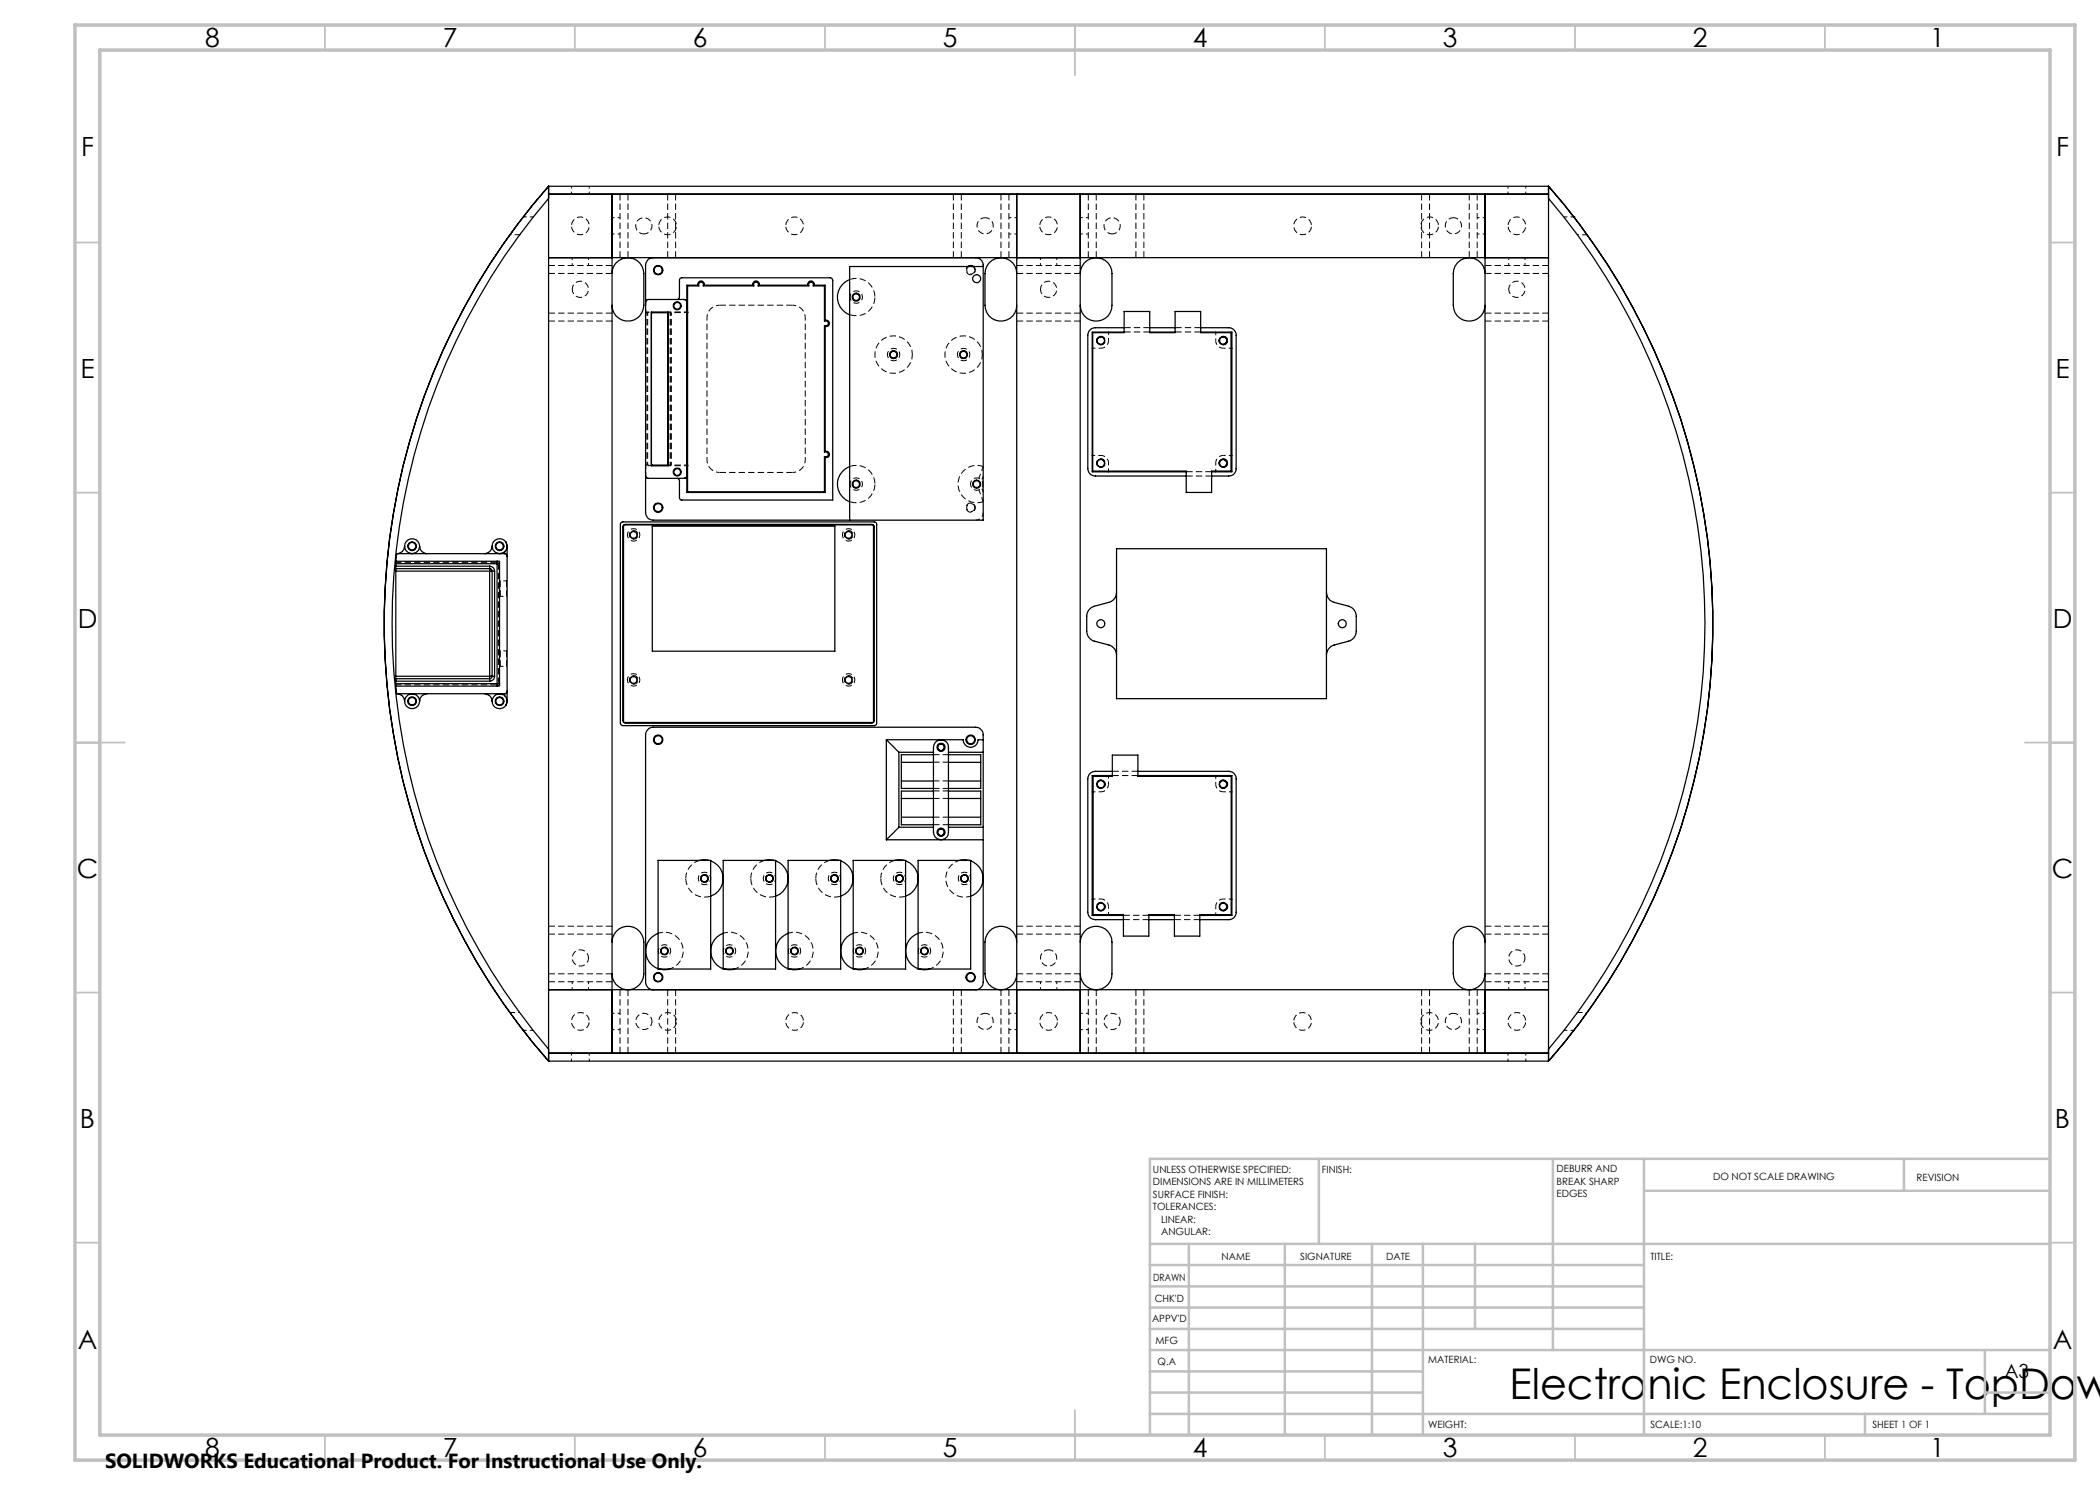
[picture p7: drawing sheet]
<svg xmlns="http://www.w3.org/2000/svg" width="420mm" height="297mm" viewBox="0 0 420 297" stroke-linecap="round" stroke-linejoin="round" font-family="sans-serif">
<g fill="none" stroke="#000" stroke-width=".2" stroke-dasharray="1.3 .6" stroke-linecap="butt">
<path d="M124 38.8v12.7M133.5 38.8v12.7M190.7 38.8v12.7M200.2 38.8v12.7M217.7 38.8v12.7M227.2 38.8v12.7M284.3 38.8v12.7M293.8 38.8v12.7M109.7 54.7h12.7M122.4 53.1h-12.7M125.6 51.5v-12.7M135.1 51.5v-12.7"/>
<path d="M192.3 51.5v-12.7M201.8 51.5v-12.7M203.4 54.7h12.7M216.1 53.1h-12.7M219.2 51.5v-12.7M228.8 51.5v-12.7M285.9 51.5v-12.7M295.4 51.5v-12.7M297 54.7h12.7M309.7 53.1h-12.7M109.7 64.2h12.7M122.4 62.6h-12.7"/>
<path d="M129.1 60.3v.1M158.5 61h-14.6M203.4 64.2h12.7M216.1 62.6h-12.7M224.9 65.5h5.1M230 66.4h-5.1M235.1 65.5h5.1M240.2 66.4h-5.1M297 64.2h12.7M309.7 62.6h-12.7M129.1 95.1v.1M143.9 94.5h14.6"/>
<path d="M237.3 95.2h5.1M237.3 94.3h5.1M99.9 112.2h-.5M99.9 112.7v-.5M99.9 119.4l.2-.1M100.1 119.3v-3.1M100.1 116.2l-.2-.1M101.3 116.2v3.1M101.3 119.3l.1 .1M101.4 116.1l-.1 .1M124.8 105h-.1M195 101.5a.81 .81 0 0 0-1.2-.7 .81 .81 0 0 0-.2 1.3 .81 .81 0 0 0 1.3-.3l.1-.3"/>
<path d="M99.4 137.2h.5M99.9 137.2v-.5M99.9 133.4l.2-.1M100.1 133.3v-3.1M100.1 130.2l-.2-.1M101.3 130.2v3.1M101.3 133.3l.1 .1M101.4 130.1l-.1 .1M124.7 144.5h.1M124.7 144.4v.1M174.7 144.5v-.1M227.6 154.2h-5.1"/>
<path d="M227.6 155.1h-5.1M141.7 175.7a.8 .8 0 0 1-1.1 .7 .8 .8 0 0 1-.3-1.3 .8 .8 0 0 1 1.3 .3l.1 .3M141.9 172.1l.2 .1M154.7 175.7a.8 .8 0 0 1-1.1 .7 .8 .8 0 0 1-.3-1.3 .8 .8 0 0 1 1.3 .3l.1 .3M154.9 172.1l.2 .1M167.7 175.7a.8 .8 0 0 1-1.1 .7 .8 .8 0 0 1-.3-1.3 .8 .8 0 0 1 1.3 .3l.1 .3M167.9 172.1l.2 .1M180.7 175.7a.8 .8 0 0 1-1.1 .7 .8 .8 0 0 1-.3-1.3 .8 .8 0 0 1 1.3 .3l.1 .3M180.9 172.1l.2 .1M193.7 175.7a.8 .8 0 0 1-1.1 .7 .8 .8 0 0 1-.3-1.3 .8 .8 0 0 1 1.3 .3l.1 .3M193.9 172.1l.2 .1M109.7 186.8h12.7"/>
<path d="M109.7 196.4h12.7M122.4 185.2h-12.7M122.4 194.8h-12.7M124 197.9v12.7M131.9 193.8l-.3-.1M133.5 197.9v12.7M133.7 190.2a.8 .8 0 0 1-1.1 .7 .8 .8 0 0 1-.3-1.3 .8 .8 0 0 1 1.3 .3l.1 .3M135.1 197.9v12.7M144.9 193.8l-.3-.1M146.7 190.2a.8 .8 0 0 1-1.1 .7 .8 .8 0 0 1-.3-1.3 .8 .8 0 0 1 1.3 .3l.1 .3M157.9 193.8l-.3-.1M159.7 190.2a.8 .8 0 0 1-1.1 .7 .8 .8 0 0 1-.3-1.3 .8 .8 0 0 1 1.3 .3l.1 .3"/>
<path d="M170.9 193.8l-.3-.1M172.7 190.2a.8 .8 0 0 1-1.1 .7 .8 .8 0 0 1-.3-1.3 .8 .8 0 0 1 1.3 .3l.1 .3M183.9 193.8l-.3-.1M185.7 190.2a.8 .8 0 0 1-1.1 .7 .8 .8 0 0 1-.3-1.3 .8 .8 0 0 1 1.3 .3l.1 .3M190.7 197.9v12.7M200.2 197.9v12.7M203.4 185.2h12.7M203.4 186.8h12.7M203.4 196.4h12.7M216.1 194.8h-12.7M217.7 197.9v12.7M224.7 183.1h5.1"/>
<path d="M227.2 197.9v12.7M228.8 197.9v12.7M229.8 183.9h-5.1M234.9 183.1h5.1M240 183.9h-5.1M284.3 197.9v12.7M293.8 197.9v12.7M297 186.8h12.7M297 196.4h12.7M309.7 185.2h-12.7M309.7 194.8h-12.7M125.6 210.6v-12.7"/>
<path d="M192.3 210.6v-12.7M201.8 210.6v-12.7M219.2 210.6v-12.7M285.9 210.6v-12.7M295.4 210.6v-12.7M309.7 212.2l.2-.1"/>
</g>
<g fill="none" stroke="#000" stroke-width=".2" stroke-dasharray="1.3 .6" stroke-dashoffset=".3" stroke-linecap="butt">
<path d="M114.4 57.9a1.63 1.63 0 0 0 2.3 1.5 1.63 1.63 0 0 0 .5-2.7 1.63 1.63 0 0 0-2.7 .6l-.1 .6M128.8 46.8a1.63 1.63 0 0 0 1.5-2.3 1.63 1.63 0 0 0-2.7-.4 1.63 1.63 0 0 0 .6 2.6l.6 .1M197 43.5a1.63 1.63 0 0 0-1.5 2.3 1.63 1.63 0 0 0 2.7 .5 1.63 1.63 0 0 0-.6-2.7l-.6-.1M208.1 57.9a1.63 1.63 0 0 0 2.3 1.5 1.63 1.63 0 0 0 .4-2.7 1.63 1.63 0 0 0-2.6 .6l-.1 .6M222.4 46.8a1.63 1.63 0 0 0 1.5-2.3 1.63 1.63 0 0 0-2.7-.4 1.63 1.63 0 0 0 .7 2.6l.5 .1M290.7 43.5a1.63 1.63 0 0 0-1.5 2.3 1.63 1.63 0 0 0 2.7 .5 1.63 1.63 0 0 0-.7-2.7l-.5-.1M301.7 57.9a1.63 1.63 0 0 0 2.3 1.5 1.63 1.63 0 0 0 .5-2.7 1.63 1.63 0 0 0-2.7 .6l-.1 .6M182.5 70.9a3.8 3.8 0 0 1-5.4 3.4 3.8 3.8 0 0 1-.7-6.3 3.8 3.8 0 0 1 6 2.1l.1 .8M196.5 70.9a3.8 3.8 0 0 1-5.4 3.4 3.8 3.8 0 0 1-.7-6.3 3.8 3.8 0 0 1 6 2.1l.1 .8M195.8 98l.8 2.3M196.6 93.3l-.8 2.3M99.7 113v23.5"/>
<path d="M194.1 179.2a3.8 3.8 0 0 1-4.8-2.4 3.8 3.8 0 0 1 2.6-4.7M117.7 191.6a1.63 1.63 0 0 0-2.3-1.5 1.63 1.63 0 0 0-.4 2.7 1.63 1.63 0 0 0 2.6-.7l.1-.5M131.6 186.6a3.8 3.8 0 0 1 4.9 2.5 3.8 3.8 0 0 1-2.6 4.7M144.6 186.6a3.8 3.8 0 0 1 4.9 2.5 3.8 3.8 0 0 1-2.6 4.7M157.6 186.6a3.8 3.8 0 0 1 4.9 2.5 3.8 3.8 0 0 1-2.6 4.7M170.6 186.6a3.8 3.8 0 0 1 4.9 2.5 3.8 3.8 0 0 1-2.6 4.7M183.6 186.6a3.8 3.8 0 0 1 4.9 2.5 3.8 3.8 0 0 1-2.6 4.7M209.7 190a1.63 1.63 0 0 0-1.5 2.2 1.63 1.63 0 0 0 2.7 .5 1.63 1.63 0 0 0-.6-2.7h-.6M305 191.6a1.63 1.63 0 0 0-2.3-1.5 1.63 1.63 0 0 0-.4 2.7 1.63 1.63 0 0 0 2.6-.7l.1-.5M130.4 204.3a1.63 1.63 0 0 0-2.3-1.5 1.63 1.63 0 0 0-.4 2.7 1.63 1.63 0 0 0 2.6-.7l.1-.5M197 202.7a1.63 1.63 0 0 0-1.5 2.2 1.63 1.63 0 0 0 2.7 .5 1.63 1.63 0 0 0-.6-2.7h-.6M224.1 204.3a1.63 1.63 0 0 0-2.3-1.5 1.63 1.63 0 0 0-.5 2.7 1.63 1.63 0 0 0 2.7-.7l.1-.5"/>
<path d="M290.7 202.7a1.63 1.63 0 0 0-1.5 2.2 1.63 1.63 0 0 0 2.7 .5 1.63 1.63 0 0 0-.7-2.7h-.5"/>
</g>
<g fill="none" stroke="#000" stroke-width=".2" stroke-dasharray="1.3 .6" stroke-dashoffset=".8" stroke-linecap="butt">
<path d="M114.3 37.2v1.6M117.9 38.8v-1.6M301.6 37.2v1.6M305.2 38.8v-1.6M114.4 51.5v1.6M117.7 53.1v-1.6M122.4 46.8h1.6M124 43.5h-1.6M201.8 46.8h1.6M203.4 43.5h-1.6M208.1 51.5v1.6M211.4 53.1v-1.6"/>
<path d="M216.1 46.8h1.6M217.7 43.5h-1.6M295.4 46.8h1.6M297 43.5h-1.6M301.7 51.5v1.6M305 53.1v-1.6M219.3 68.1a.87 .87 0 0 1 1.2-.8 .87 .87 0 0 1 .3 1.4 .87 .87 0 0 1-1.4-.2l-.1-.4M220.2 69.6h-1.6M221.7 66.5v1.6M243.1 68.1v-1.6M243.8 68.1a.87 .87 0 0 1 1.2-.8 .87 .87 0 0 1 .3 1.4 .87 .87 0 0 1-1.4-.2l-.1-.4M246.2 69.6h-1.6"/>
<path d="M218.6 91.1h1.6M219.3 92.6a.87 .87 0 0 1 1.2-.8 .87 .87 0 0 1 .3 1.4 .87 .87 0 0 1-1.4-.2l-.1-.4M221.7 92.6v1.6M243.1 94.2v-1.6M243.8 92.6a.87 .87 0 0 1 1.2-.8 .87 .87 0 0 1 .3 1.4 .87 .87 0 0 1-1.4-.2l-.1-.4M244.6 91.1h1.6M125.8 107a.87 .87 0 0 1 1.3-.8 .87 .87 0 0 1 .2 1.4 .87 .87 0 0 1-1.4-.3l-.1-.3M168.8 107a.87 .87 0 0 1 1.3-.8 .87 .87 0 0 1 .2 1.4 .87 .87 0 0 1-1.4-.3l-.1-.3M125.8 136a.87 .87 0 0 1 1.3-.8 .87 .87 0 0 1 .2 1.4 .87 .87 0 0 1-1.4-.3l-.1-.3M168.8 136a.87 .87 0 0 1 1.3-.8 .87 .87 0 0 1 .2 1.4 .87 .87 0 0 1-1.4-.3l-.1-.3M220.2 158.4h-1.6M221 156.8a.87 .87 0 0 1-1.2 .8 .87 .87 0 0 1-.2-1.4 .87 .87 0 0 1 1.4 .3v.3"/>
<path d="M221.7 155.2v1.7M243.1 156.9v-1.7M245.5 156.8a.87 .87 0 0 1-1.2 .8 .87 .87 0 0 1-.2-1.4 .87 .87 0 0 1 1.4 .3v.3M246.3 158.4h-1.7M218.6 179.8h1.6M244.6 179.8h1.7M114.4 196.4v1.5M117.7 197.9v-1.5M208.1 196.4v1.5M211.4 197.9v-1.5M221 181.3a.87 .87 0 0 1-1.2 .8 .87 .87 0 0 1-.2-1.4 .87 .87 0 0 1 1.4 .3v.3M221.7 181.3v1.6"/>
<path d="M243.1 182.9v-1.6M245.5 181.3a.87 .87 0 0 1-1.2 .8 .87 .87 0 0 1-.2-1.4 .87 .87 0 0 1 1.4 .3v.3M301.7 196.4v1.5M305 197.9v-1.5M114.3 210.6v1.6M117.9 212.2v-1.6M122.4 205.9h1.6M124 202.7h-1.6M201.8 205.9h1.6M203.4 202.7h-1.6M216.1 205.9h1.6M217.7 202.7h-1.6"/>
<path d="M295.4 205.9h1.6M297 202.7h-1.6M301.6 210.6v1.6M305.2 212.2v-1.6"/>
</g>
<g fill="none" stroke="#000" stroke-width=".2" stroke-dasharray="1.3 .6" stroke-dashoffset=".4" stroke-linecap="butt">
<path d="M129.6 59.9l-.3 .1-.2 .4M194.7 53.3l.4 .7M195 54l-.1-.3-.4-.4M220.2 69.6a1.5 1.5 0 0 0 1.5-1.5M243.1 68.1a1.5 1.5 0 0 0 1.5 1.5M129.1 95.1l.2 .4 .3 .1M221.7 92.6a1.5 1.5 0 0 0-1.5-1.5M244.6 91.1a1.5 1.5 0 0 0-1.5 1.5M99.7 113l-.2-.4-.3-.1M195.1 104a1.5 1.5 0 0 0 1.5-1.5M99.2 137l.3-.2 .2-.3M220.2 158.4a1.5 1.5 0 0 0 1.5-1.5"/>
<path d="M243.1 156.9a1.5 1.5 0 0 0 1.5 1.5M244.7 156.1a.75 .75 0 0 0-.8 .7 .75 .75 0 0 0 .8 .8M244.6 179.8a1.5 1.5 0 0 0-1.5 1.5M221.7 181.3a1.5 1.5 0 0 0-1.5-1.5M244.7 180.6a.75 .75 0 0 0-.8 .7 .75 .75 0 0 0 .8 .8"/>
</g>
<path d="M79.2 112.5h20M126 107a.75 .75 0 0 0 1 .7 .75 .75 0 0 0 .3-1.3 .75 .75 0 0 0-1.3 .3v.3M169 107a.75 .75 0 0 0 1 .7 .75 .75 0 0 0 .3-1.3 .75 .75 0 0 0-1.3 .3v.3M99.2 137h-20M126 136a.75 .75 0 0 0 1 .7 .75 .75 0 0 0 .3-1.3 .75 .75 0 0 0-1.3 .3v.3M169 136a.75 .75 0 0 0 1 .7 .75 .75 0 0 0 .3-1.3 .75 .75 0 0 0-1.3 .3v.3" fill="none" stroke="#000" stroke-width=".2" stroke-dasharray="1.3 .6" stroke-dashoffset=".2" stroke-linecap="butt"/>
<g fill="none" stroke="#000" stroke-width=".2" stroke-dasharray="1.3 .6" stroke-dashoffset=".5" stroke-linecap="butt">
<path d="M170 59.4a1.25 1.25 0 0 0 1.7 1.2 1.25 1.25 0 0 0 .4-2.1 1.25 1.25 0 0 0-2 .4l-.1 .5M129.1 62.4v30.7M134.1 62.4v30.7M177.5 70.9a1.25 1.25 0 0 0 1.7 1.2 1.25 1.25 0 0 0 .4-2.1 1.25 1.25 0 0 0-2 .4l-.1 .5M191.5 70.9a1.25 1.25 0 0 0 1.7 1.2 1.25 1.25 0 0 0 .4-2.1 1.25 1.25 0 0 0-2 .4l-.1 .5M170 96.8a1.25 1.25 0 0 0 1.7 1.2 1.25 1.25 0 0 0 .4-2.1 1.25 1.25 0 0 0-2 .4l-.1 .5M194.1 96.8a1.25 1.25 0 0 0 1.7 1.2 1.25 1.25 0 0 0 .4-2.1 1.25 1.25 0 0 0-2 .4l-.1 .5M125.5 107a1.25 1.25 0 0 0 1.7 1.1 1.25 1.25 0 0 0 .4-2 1.25 1.25 0 0 0-2 .4l-.1 .5M168.5 107a1.25 1.25 0 0 0 1.7 1.1 1.25 1.25 0 0 0 .4-2 1.25 1.25 0 0 0-2 .4l-.1 .5M125.5 136a1.25 1.25 0 0 0 1.7 1.1 1.25 1.25 0 0 0 .4-2 1.25 1.25 0 0 0-2 .4l-.1 .5M168.5 136a1.25 1.25 0 0 0 1.7 1.1 1.25 1.25 0 0 0 .4-2 1.25 1.25 0 0 0-2 .4l-.1 .5M142.1 175.7a1.25 1.25 0 0 0-1.7-1.2 1.25 1.25 0 0 0-.4 2.1 1.25 1.25 0 0 0 2.1-.4v-.5"/>
<path d="M155.1 175.7a1.25 1.25 0 0 0-1.7-1.2 1.25 1.25 0 0 0-.4 2.1 1.25 1.25 0 0 0 2.1-.4v-.5M168.1 175.7a1.25 1.25 0 0 0-1.7-1.2 1.25 1.25 0 0 0-.4 2.1 1.25 1.25 0 0 0 2.1-.4v-.5M181.1 175.7a1.25 1.25 0 0 0-1.7-1.2 1.25 1.25 0 0 0-.4 2.1 1.25 1.25 0 0 0 2.1-.4v-.5M194.1 175.7a1.25 1.25 0 0 0-1.7-1.2 1.25 1.25 0 0 0-.4 2.1 1.25 1.25 0 0 0 2.1-.4v-.5M134.1 190.2a1.25 1.25 0 0 0-1.7-1.2 1.25 1.25 0 0 0-.4 2.1 1.25 1.25 0 0 0 2.1-.4v-.5M147.1 190.2a1.25 1.25 0 0 0-1.7-1.2 1.25 1.25 0 0 0-.4 2.1 1.25 1.25 0 0 0 2.1-.4v-.5M160.1 190.2a1.25 1.25 0 0 0-1.7-1.2 1.25 1.25 0 0 0-.4 2.1 1.25 1.25 0 0 0 2.1-.4v-.5M173.1 190.2a1.25 1.25 0 0 0-1.7-1.2 1.25 1.25 0 0 0-.4 2.1 1.25 1.25 0 0 0 2.1-.4v-.5M186.1 190.2a1.25 1.25 0 0 0-1.7-1.2 1.25 1.25 0 0 0-.4 2.1 1.25 1.25 0 0 0 2.1-.4v-.5"/>
</g>
<g fill="none" stroke="#000" stroke-width=".2" stroke-dasharray="1.3 .6" stroke-dashoffset=".1" stroke-linecap="butt">
<path d="M196.6 100.3a3.7 3.7 0 0 1-5-3.5 3.7 3.7 0 0 1 5-3.5M186.7 157.7h3M186.7 152.4h3M186.7 159.7h3M189.7 150.9h-3M189.7 158.2h-3M189.7 156.2h-3M137.1 175.7a3.8 3.8 0 0 1 2.8-3.6M150.1 175.7a3.8 3.8 0 0 1 2.8-3.6M163.1 175.7a3.8 3.8 0 0 1 2.8-3.6M176.1 175.7a3.8 3.8 0 0 1 2.8-3.6M186.7 164.9h3"/>
<path d="M189.7 163.4h-3"/>
</g>
<g fill="none" stroke="#000" stroke-width=".2" stroke-dasharray="1.3 .6" stroke-dashoffset=".6" stroke-linecap="butt">
<path d="M106.7 43.4h-2M314.8 43.4h-2M129.1 62.5h1.2M129.1 60.4v2M129.1 62.4h1.2M143.9 61a2.5 2.5 0 0 0-2.5 2.5M161 63.5a2.5 2.5 0 0 0-2.5-2.5M243.9 68.1a.75 .75 0 0 0 .8 .8M244.7 67.4h-.1a.75 .75 0 0 0-.7 .7M129.1 93h1.2M129.1 93.1v2M129.4 93v-30.5"/>
<path d="M129.5 93v-30.5M130.3 93.1h-1.2M134 93v-30.5M134.3 93v-30.5M141.4 92a2.5 2.5 0 0 0 2.5 2.5M158.5 94.5a2.5 2.5 0 0 0 2.5-2.5M196.6 98.4l-.2-.6 .1-.5M196.6 95.2l-.2 .6 .1 .5M243.9 92.6a.75 .75 0 0 0 .8 .8M244.7 91.9h-.1a.75 .75 0 0 0-.7 .7M100.1 119.3h1.2M101.3 116.2h-1.2"/>
<path d="M195.1 101.5a.94 .94 0 0 1-1.3 .9 .94 .94 0 0 1-.3-1.5 .94 .94 0 0 1 1.5 .3l.1 .3M100.1 133.3h1.2M101.3 130.2h-1.2M104.7 206.1h2M312.8 206.1h2"/>
</g>
<path d="M195.1 54a.94 .94 0 0 1-1.4 .9 .94 .94 0 0 1-.1-1.6M133.6 62.5h3.8M133.6 62.4h3.8M141.4 63.5v28.5M133.6 93h3.8M137.4 93.1h-3.8M161 92v-28.5" fill="none" stroke="#000" stroke-width=".2" stroke-dasharray="1.3 .6" stroke-dashoffset=".7" stroke-linecap="butt"/>
<path d="M169.9 55.9a3.8 3.8 0 0 1 5.1 3.5M175 59.4a3.7 3.7 0 0 1-5.1 3.5M193.8 53.3a.81 .81 0 0 0-.1 1.4 .81 .81 0 0 0 1.3-.7M169.9 93.3a3.8 3.8 0 0 1 5.1 3.5M175 96.8a3.7 3.7 0 0 1-5.1 3.5M142.1 179.2a3.7 3.7 0 0 1-5-3.5M155.1 179.2a3.7 3.7 0 0 1-5-3.5M168.1 179.2a3.7 3.7 0 0 1-5-3.5M181.1 179.2a3.7 3.7 0 0 1-5-3.5" fill="none" stroke="#000" stroke-width=".2" stroke-dasharray="1.3 .6" stroke-dashoffset="-.1" stroke-linecap="butt"/>
<g fill="none" stroke="#000" stroke-width=".2" stroke-dasharray="1.3 .6" stroke-dashoffset="-.2" stroke-linecap="butt">
<path d="M114.3 45.2a1.78 1.78 0 0 0 2.5 1.6 1.78 1.78 0 0 0 .5-2.9 1.78 1.78 0 0 0-2.9 .7l-.1 .6M131.7 45.2a1.78 1.78 0 0 0 2.5 1.6 1.78 1.78 0 0 0 .5-2.9 1.78 1.78 0 0 0-2.9 .7l-.1 .6M157.1 45.2a1.78 1.78 0 0 0 2.5 1.6 1.78 1.78 0 0 0 .5-2.9 1.78 1.78 0 0 0-2.9 .7l-.1 .6M207.9 45.2a1.78 1.78 0 0 0 2.5 1.6 1.78 1.78 0 0 0 .5-2.9 1.78 1.78 0 0 0-2.9 .7l-.1 .6M262.3 45.2a1.78 1.78 0 0 0-2.5-1.7 1.78 1.78 0 0 0-.5 3 1.78 1.78 0 0 0 2.9-.8l.1-.5M287.7 45.2a1.78 1.78 0 0 0-2.5-1.7 1.78 1.78 0 0 0-.5 3 1.78 1.78 0 0 0 2.9-.8l.1-.5M301.6 45.2a1.78 1.78 0 0 0 2.5 1.6 1.78 1.78 0 0 0 .5-2.9 1.78 1.78 0 0 0-2.9 .7l-.1 .6M117.9 204.3a1.78 1.78 0 0 0-2.5-1.6 1.78 1.78 0 0 0-.5 2.9 1.78 1.78 0 0 0 2.9-.7l.1-.6M135.3 204.3a1.78 1.78 0 0 0-2.5-1.6 1.78 1.78 0 0 0-.5 2.9 1.78 1.78 0 0 0 2.9-.7l.1-.6M160.7 204.3a1.78 1.78 0 0 0-2.5-1.6 1.78 1.78 0 0 0-.5 2.9 1.78 1.78 0 0 0 2.9-.7l.1-.6M211.5 204.3a1.78 1.78 0 0 0-2.5-1.6 1.78 1.78 0 0 0-.5 2.9 1.78 1.78 0 0 0 2.9-.7l.1-.6M258.7 204.3a1.78 1.78 0 0 0 2.5 1.6 1.78 1.78 0 0 0 .5-2.9 1.78 1.78 0 0 0-2.9 .7l-.1 .6"/>
<path d="M284.1 204.3a1.78 1.78 0 0 0 2.5 1.6 1.78 1.78 0 0 0 .5-2.9 1.78 1.78 0 0 0-2.9 .7l-.1 .6M305.2 204.3a1.78 1.78 0 0 0-2.5-1.6 1.78 1.78 0 0 0-.5 2.9 1.78 1.78 0 0 0 2.9-.7l.1-.6"/>
</g>
<path d="M102 46.9h2M315.5 46.9h2M104 202.5h-2M317.4 202.5h-1.9" fill="none" stroke="#000" stroke-width=".2" stroke-dasharray="1.3 .6" stroke-dashoffset="1" stroke-linecap="butt"/>
<g fill="none" stroke="#000" stroke-width=".25">
<path d="M109.7 39.7a131.3 131.3 0 0 0 0 170.1M109.7 37.2a132.9 132.9 0 0 0 0 175M109.7 38.8h200M109.7 37.2v175M109.7 37.2h200M122.4 38.8v171.8M203.3 38.8v171.8M216 38.8v171.8M297 38.8v171.8M309.7 39.7a131.3 131.3 0 0 1 0 170.1M309.7 37.2a132.9 132.9 0 0 1 0 175M309.7 37.2a132.9 132.9 0 0 1 .1 174.9"/>
<path d="M309.7 37.2v175M103.9 47h.1M109.7 51.5h200M122.4 54.7a3.2 3.2 0 0 1 3.2-3.2 3.2 3.2 0 0 1 3.2 3.2v6.4a3.2 3.2 0 0 1-3.2 3.1 3.2 3.2 0 0 1-3.2-3.1M130.6 51.5a1.51 1.51 0 0 0-1.5 1.5v42.1a.49 .49 0 0 0 .5 .6h7.3a.49 .49 0 0 0 .5-.6M135.4 59.9l.5-.3v-3.7l.4-.3h29.8l.3 .2 .1 .3v43.9h-30.2l-.4-.4v-3.6l-.5-.3M137.4 57h2.2a.65 .65 0 0 1 .6-.8 .65 .65 0 0 1 .6 .8h9.8a.66 .66 0 0 1 .6-.8 .66 .66 0 0 1 .6 .8h9.8a.66 .66 0 0 1 .6-.8 .66 .66 0 0 1 .6 .8h2.2v7.1a.66 .66 0 0 1 .9 .6 .66 .66 0 0 1-.9 .6v25a.66 .66 0 0 1 .9 .6 .66 .66 0 0 1-.9 .6v7h-27.6zM137.5 57.2h2.3a.5 .5 0 0 1 .4-.8 .5 .5 0 0 1 .5 .8h10.1a.49 .49 0 0 1 .4-.8 .49 .49 0 0 1 .4 .8h10.2a.49 .49 0 0 1 .4-.8 .49 .49 0 0 1 .4 .8h2.3v7a.51 .51 0 0 1 .8 .5 .51 .51 0 0 1-.8 .4v25.3a.51 .51 0 0 1 .8 .5 .51 .51 0 0 1-.8 .4v7.1h-27.4zM169.9 55.9a3.8 3.8 0 0 0-2.4 3.5 3.8 3.8 0 0 0 2.4 3.6M193.5 53.3a.96 .96 0 0 1 1.2 0M193.8 53.3h.7M195.1 51.5a1.51 1.51 0 0 1 1.5 1.5v51h-66a1.51 1.51 0 0 1-1.5-1.5v-7.3"/>
<path d="M196.6 53.3h-26.7v50.7M203.3 54.7a3.2 3.2 0 0 0-3.1-3.2 3.2 3.2 0 0 0-3.2 3.2v6.4a3.2 3.2 0 0 0 3.2 3.1 3.2 3.2 0 0 0 3.1-3.1M216 54.7a3.2 3.2 0 0 1 3.2-3.1 3.2 3.2 0 0 1 3.2 3.1v6.4a3.2 3.2 0 0 1-3.2 3.1 3.2 3.2 0 0 1-3.2-3.1M297 54.7a3.2 3.2 0 0 0-3.2-3.2 3.2 3.2 0 0 0-3.1 3.2v6.4a3.2 3.2 0 0 0 3.1 3.1 3.2 3.2 0 0 0 3.2-3.1M314.8 43.4h.1M129.1 60.4a.49 .49 0 0 1 .5-.5h7.3l.3 .1 .2 .4M130.3 62.5h.1M130.3 62.4h3.3v30.8h-3.3zM130.3 62.5h3.3M133.5 62.5v30.5M137.4 62.5h.1M137.4 62.4h.1"/>
<path d="M218.4 69.7h.1M218.5 66.5h6.3v-4.2h5.1v4.2h5.1v-4.2h5.1v4.2h6.1v27.7h-3.9v4.3h-5.1v-4.3h-18.7zM221.7 66.4v.1M224.8 65.5h-5.7a1.57 1.57 0 0 0-1.5 1.6v26.6a1.51 1.51 0 0 0 1.5 1.5h18.1M224.8 66.4h-6.4v28h18.8M229.9 65.5h5.1M229.9 66.4h5.1M240.1 65.5h5.6a1.51 1.51 0 0 1 1.5 1.6v26.6a1.45 1.45 0 0 1-1.5 1.5h-3.4M240.1 66.4h6.3v28h-4.1M243.1 66.4v.1M244.6 67.4a.76 .76 0 0 1 .8 .7 .76 .76 0 0 1-.8 .8M246.2 69.7h.2"/>
<path d="M130.3 93h.1M130.3 93h3.3M137.4 93h.1M137.4 93.2h.1M169.9 93.3a3.8 3.8 0 0 0-2.4 3.5 3.8 3.8 0 0 0 2.4 3.6M218.4 91.1h.1M221.7 94.2v.2M243.1 94.2v.2M244.6 91.9a.74 .74 0 0 1 .8 .7 .74 .74 0 0 1-.8 .8M246.2 91.1h.2M79.2 112.3v.4M79.2 113.2v.5"/>
<path d="M79.2 112.3h20.2M79.2 112.7h20.2M79.2 113.2h18.7M79.2 112.7v.5M79.2 113.7v22M79.2 113.7h18.7M79.2 114.2h18.7M80.9 109.3a1.5 1.5 0 0 1-1.5 1.4M80.9 109.3a1.5 1.5 0 0 0 1.5 1.4 1.5 1.5 0 0 0 1.5-1.4M80.9 109.3a1.5 1.5 0 0 1 1.5-1.6 1.5 1.5 0 0 1 1.5 1.6M83.9 109.3a1.5 1.5 0 0 0 1.5 1.4M97.9 113.2a.96 .96 0 0 1 1 1"/>
<path d="M97.9 113.2v.5M97.9 113.7l.4 .2 .1 .3M97.9 113.7v.5M97.9 114.2h.5M97.9 114.2v21.1M98.4 109.3a1.5 1.5 0 0 1-1.5 1.4M98.4 109.3a1.5 1.5 0 0 0 .9 1.3 1.5 1.5 0 0 0 1.6-.3M98.4 114.2h.5M98.4 114.2v21.1M98.9 114.2v21.1M99.4 112.3l.4 .2 .1 .2M99.4 112.3v.4"/>
<path d="M99.4 112.7h.5M99.4 112.7v24M99.9 112.7v24M100.9 110.7l.4 .2 .1 .3M100.9 110.7h-21.6l-.1 1.6M100.9 110.3v.4M101.2 108.4l.2 .8v2M101.2 108.4l.2 1-.1 .5-.4 .4M101.2 108.4a1.51 1.51 0 0 0-1.7-.6 1.51 1.51 0 0 0-1.1 1.5M101.4 111.2v27.1M124.2 104.5l.3-.1 50.6 .1 .2 .3v39.9l-.1 .3-.4 .1h-50.2l-.4-.1-.1-.4v-39.7zM124.7 105.1l.3-.2h49.6l.2 .4v38.9l-.1 .3-.4 .1h-49.2l-.3-.1-.2-.4v-38.7z"/>
<path d="M124.7 105.1v39.4M124.7 105h50M130.5 105.2h36.5v25h-36.5zM174.7 105.1v39.4M223.3 118.5a2.07 2.07 0 0 1-1.5 2l-2.9 .7a2.07 2.07 0 0 0-1.6 2.1v3a2.07 2.07 0 0 0 1.6 1.9l2.9 .8a2.07 2.07 0 0 1 1.5 2M223.3 109.7h42v30h-42zM265.3 118.5a2.16 2.16 0 0 0 1.5 2l2.9 .7a2.07 2.07 0 0 1 1.6 2.1v3a2.07 2.07 0 0 1-1.6 1.9l-2.9 .8a2.16 2.16 0 0 0-1.5 2M79.2 137.2l.1 1.5h21.6M79.2 136.7v.5M79.2 135.7v.5M79.2 137.2h20.2M79.2 136.7h20.2"/>
<path d="M79.2 135.7h18.7M79.2 136.2h18.7M79.2 136.2v.5M79.2 135.3h18.7M79.4 138.7a1.5 1.5 0 0 1 1.5 1.5M85.4 138.7a1.5 1.5 0 0 0-1.5 1.5M96.9 138.7a1.5 1.5 0 0 1 1.5 1.5M97.9 135.7v.5M97.9 135.3v.4M97.9 135.3h.5M98.4 135.3l-.1 .3-.4 .1M98.4 135.3h.5"/>
<path d="M98.9 135.3a.96 .96 0 0 1-1 .9M99.4 136.7v.5M99.4 136.7h.5M99.9 136.7l-.1 .3-.4 .2M100.9 139.1a1.5 1.5 0 0 0-1.6-.2 1.5 1.5 0 0 0-.9 1.3M100.9 139.1l.3 .4 .2 .6-.2 .9M100.9 138.7v.4M101.4 138.3l-.1 .3-.4 .1M101.4 138.3v2l-.2 .7M80.9 140.2a1.5 1.5 0 0 1 1.5-1.5 1.5 1.5 0 0 1 1.5 1.5M80.9 140.2a1.5 1.5 0 0 0 1.5 1.5 1.5 1.5 0 0 0 1.5-1.5M98.4 140.2a1.51 1.51 0 0 0 1.1 1.5 1.51 1.51 0 0 0 1.7-.7"/>
<path d="M124.7 144.5h50M177.3 148l2.5 2.5M177.3 148h15.3a1.5 1.5 0 0 0 1.5 1.4 1.5 1.5 0 0 0 1.5-1.4h1M177.3 148v20M179.8 150.5v14.9M179.8 150.5h6.9M180.3 156.2h6.4M180.3 152.5h6.4M180.3 159.7h6.4M186.7 151h-6.4v6.7h6.4M186.7 158.2h-6.4v6.8h6.4M187 148.5a1.51 1.51 0 0 1 1.7-.4 1.51 1.51 0 0 1 1 1.4v16.9a1.5 1.5 0 0 1-1.5 1.5 1.5 1.5 0 0 1-1.5-1.5v-16.9z"/>
<path d="M189.7 151h6.4v6.7h-6.4M189.7 158.2h6.4v6.8h-6.4M189.7 150.5h6.9M189.7 156.2h6.4M189.7 152.5h6.4M189.7 159.7h6.4M196.6 148v2.5M196.6 148a1.99 1.99 0 0 0-.6-2.3l-.9-.3h-64.5a1.57 1.57 0 0 0-1.5 1.6v49.5a1.51 1.51 0 0 0 1.5 1.4M196.6 150.5v14.9M218.4 158.4h.2M221.7 155.1v.2M222.5 154.3h-3.4a1.51 1.51 0 0 0-1.5 1.5v26.7a1.51 1.51 0 0 0 1.5 1.4h5.6"/>
<path d="M222.5 151h5.1v4.3h18.6v27.6h-6.2v4.3h-5.1v-4.3h-5.1v4.3h-5.1v-4.3h-6.1v-27.6h3.9zM222.5 155.1h-4.1v28h6.3M227.6 154.3h18.1a1.45 1.45 0 0 1 1.5 1.5v26.7a1.45 1.45 0 0 1-1.5 1.4h-5.7M227.6 155.1h18.8v28h-6.4M243.1 155.1v.2M244.6 156.1a.76 .76 0 0 1 .8 .7 .76 .76 0 0 1-.7 .8M246.2 158.4h.2M131.6 172.1h10.5v21.7h-10.5zM139.9 172.1l.8-.1 1.2 .1M142.1 172.2a3.8 3.8 0 0 1 2.5 3.5 3.8 3.8 0 0 1-2.5 3.5M144.6 172.1h10.5v21.7h-10.5zM152.9 172.1l.8-.1 1.1 .1"/>
<path d="M155.1 172.2a3.8 3.8 0 0 1 2.5 3.5 3.8 3.8 0 0 1-2.5 3.5M157.6 172.1h10.5v21.7h-10.5zM165.9 172.1l.8-.1 1.2 .1M168.1 172.2a3.8 3.8 0 0 1 2.5 3.5 3.8 3.8 0 0 1-2.5 3.5M170.6 172.1h10.5v21.7h-10.5zM177.3 168h19.3M178.9 172.1l.8-.1 1.1 .1M179.8 165.4l-2.5 2.6M179.8 165.4h6.9M180.3 163.4h6.4M181.1 172.2a3.8 3.8 0 0 1 2.5 3.5 3.8 3.8 0 0 1-2.5 3.5M183.6 172.1h10.5v21.7h-10.5z"/>
<path d="M189.7 165.4h6.9M189.7 163.4h6.4M191.9 172.1l1.2-.1 .8 .1M194.1 172.2a3.8 3.8 0 0 1 2.5 3.5 3.8 3.8 0 0 1-2.5 3.5M196.6 165.4v2.6M196.6 168v28.5a1.51 1.51 0 0 1-1.5 1.4M218.4 179.8h.2M246.2 179.8h.2M109.7 197.9h200M122.4 188.4a3.2 3.2 0 0 1 3.2-3.1 3.2 3.2 0 0 1 3.2 3.1v6.4a3.2 3.2 0 0 1-3.2 3.2 3.2 3.2 0 0 1-3.2-3.2M131.6 186.7a3.8 3.8 0 0 0-2.5 3.5 3.8 3.8 0 0 0 2.5 3.5M131.9 193.8l.8 .2 1.1-.2"/>
<path d="M144.6 186.7a3.8 3.8 0 0 0-2.5 3.5 3.8 3.8 0 0 0 2.5 3.5M144.9 193.8l.8 .2 1.1-.2M157.6 186.7a3.8 3.8 0 0 0-2.5 3.5 3.8 3.8 0 0 0 2.5 3.5M157.9 193.8l.8 .2 1.1-.2M170.6 186.7a3.8 3.8 0 0 0-2.5 3.5 3.8 3.8 0 0 0 2.5 3.5M170.9 193.8l.8 .2 1.1-.2M183.6 186.7a3.8 3.8 0 0 0-2.5 3.5 3.8 3.8 0 0 0 2.5 3.5M183.9 193.8l.8 .2 1.1-.2M203.3 188.4a3.2 3.2 0 0 0-3.1-3.1 3.2 3.2 0 0 0-3.2 3.1v6.4a3.2 3.2 0 0 0 3.2 3.2 3.2 3.2 0 0 0 3.1-3.2M216 188.4a3.2 3.2 0 0 1 3.2-3.1 3.2 3.2 0 0 1 3.2 3.1v6.4a3.2 3.2 0 0 1-3.2 3.2 3.2 3.2 0 0 1-3.2-3.2M221.7 182.9v.2M229.8 183.9h5.1"/>
<path d="M229.8 183.1h5.1M243.1 182.9v.2M244.7 180.6a.74 .74 0 0 1 .7 .8 .74 .74 0 0 1-.7 .7M297 188.4a3.2 3.2 0 0 0-3.2-3.1 3.2 3.2 0 0 0-3.1 3.1v6.4a3.2 3.2 0 0 0 3.1 3.2 3.2 3.2 0 0 0 3.2-3.2M104.6 206.1h.1M109.7 210.6h200M109.7 212.2h200M315.5 202.5h.1"/>
<circle cx="131.6" cy="54" r=".81"/>
<circle cx="131.6" cy="54" r=".94"/>
<circle cx="171.2" cy="59.4" r=".67"/>
<circle cx="171.2" cy="59.4" r=".8"/>
<circle cx="195.3" cy="55.7" r=".81"/>
<circle cx="135.4" cy="61.1" r=".67"/>
<circle cx="135.4" cy="61.2" r=".8"/>
<circle cx="178.7" cy="70.9" r=".67"/>
<circle cx="178.7" cy="70.9" r=".8"/>
<circle cx="192.7" cy="70.9" r=".68"/>
<circle cx="192.7" cy="70.9" r=".8"/>
<circle cx="220.2" cy="68.1" r=".76"/>
<circle cx="220.2" cy="68.1" r=".8"/>
<circle cx="244.6" cy="68.1" r=".81"/>
<circle cx="244.7" cy="68.1" r=".75"/>
<circle cx="135.4" cy="94.4" r=".67"/>
<circle cx="135.4" cy="94.4" r=".8"/>
<circle cx="171.2" cy="96.8" r=".81"/>
<circle cx="171.2" cy="96.8" r=".67"/>
<circle cx="195.3" cy="96.8" r=".81"/>
<circle cx="195.3" cy="96.8" r=".67"/>
<circle cx="220.2" cy="92.6" r=".76"/>
<circle cx="220.2" cy="92.6" r=".8"/>
<circle cx="244.6" cy="92.6" r=".81"/>
<circle cx="244.7" cy="92.6" r=".75"/>
<circle cx="82.4" cy="109.2" r=".88"/>
<circle cx="82.4" cy="109.2" r=".76"/>
<circle cx="99.9" cy="109.2" r=".88"/>
<circle cx="99.9" cy="109.2" r=".76"/>
<circle cx="126.7" cy="107" r=".68"/>
<circle cx="131.6" cy="101.5" r=".95"/>
<circle cx="131.6" cy="101.5" r=".81"/>
<circle cx="169.7" cy="107" r=".68"/>
<circle cx="126.7" cy="136" r=".7"/>
<circle cx="169.7" cy="136" r=".7"/>
<circle cx="220.2" cy="124.7" r=".79"/>
<circle cx="268.5" cy="124.7" r=".8"/>
<circle cx="82.4" cy="140.3" r=".76"/>
<circle cx="82.4" cy="140.2" r=".87"/>
<circle cx="99.9" cy="140.3" r=".76"/>
<circle cx="99.9" cy="140.2" r=".87"/>
<circle cx="131.6" cy="147.9" r=".81"/>
<circle cx="131.6" cy="147.9" r=".94"/>
<circle cx="188.2" cy="149.5" r=".67"/>
<circle cx="188.2" cy="149.5" r=".69"/>
<circle cx="188.2" cy="149.5" r=".81"/>
<circle cx="194.1" cy="148" r=".81"/>
<circle cx="194.1" cy="148" r=".95"/>
<circle cx="220.2" cy="156.9" r=".74"/>
<circle cx="220.2" cy="156.8" r=".81"/>
<circle cx="244.7" cy="156.9" r=".74"/>
<circle cx="244.7" cy="156.8" r=".81"/>
<circle cx="140.9" cy="175.7" r=".76"/>
<circle cx="140.9" cy="175.7" r=".68"/>
<circle cx="153.9" cy="175.7" r=".75"/>
<circle cx="153.9" cy="175.7" r=".67"/>
<circle cx="166.9" cy="175.7" r=".76"/>
<circle cx="166.9" cy="175.7" r=".68"/>
<circle cx="179.9" cy="175.7" r=".75"/>
<circle cx="179.9" cy="175.7" r=".67"/>
<circle cx="188.2" cy="166.5" r=".67"/>
<circle cx="188.2" cy="166.5" r=".69"/>
<circle cx="188.2" cy="166.4" r=".8"/>
<circle cx="192.9" cy="175.7" r=".76"/>
<circle cx="192.9" cy="175.7" r=".68"/>
<circle cx="131.6" cy="195.5" r=".93"/>
<circle cx="131.6" cy="195.4" r=".82"/>
<circle cx="132.9" cy="190.2" r=".75"/>
<circle cx="132.9" cy="190.2" r=".68"/>
<circle cx="145.9" cy="190.2" r=".75"/>
<circle cx="145.9" cy="190.2" r=".67"/>
<circle cx="158.9" cy="190.2" r=".75"/>
<circle cx="158.9" cy="190.2" r=".68"/>
<circle cx="171.9" cy="190.2" r=".75"/>
<circle cx="171.9" cy="190.2" r=".67"/>
<circle cx="184.9" cy="190.2" r=".75"/>
<circle cx="184.9" cy="190.2" r=".68"/>
<circle cx="194.1" cy="195.5" r=".94"/>
<circle cx="194.1" cy="195.5" r=".81"/>
<circle cx="220.2" cy="181.4" r=".75"/>
<circle cx="220.2" cy="181.4" r=".81"/>
<circle cx="244.6" cy="181.4" r=".75"/>
<circle cx="244.7" cy="181.4" r=".81"/>
</g>
<g fill="none" stroke="#c0c0c0" stroke-width=".35">
<path d="M65 5v5M115 5v5M165 5v5M215 5v10M265 5v5M315 5v5M365 5v5M15 48.5h5M410 48.5h5M15 98.5h5M410 98.5h5M15 148.5h10"/>
<path d="M405 148.5h10M15 198.5h5M410 198.5h5M15 248.5h5M410 248.5h5M65 287v5M115 287v5M165 287v5M215 282v10M265 287v5M315 287v5M365 287v5"/>
</g>
<g fill="none" stroke="#c0c0c0" stroke-width=".5">
<path d="M263.8 231.8v17M310.6 231.8v38.2M328.8 231.8v55.2M328.8 238.2h81.2M380.8 231.8v6.4M410 231.8h-180v55.2M230 248.8h180M230 257.3h98.8M230 253h98.8M237.8 248.8v38.2M257 248.8v38.2M274.4 248.8v38.2"/>
<path d="M284.6 248.8v38.2M295 248.8v17M230 265.8h98.8M230 261.5h98.8M230 278.5h54.6M230 274.3h54.6M230 270h180M397 278.5h13M397 270v12.8M230 282.8h180M373 282.8v4.2"/>
</g>
<path d="M15 5h400v287h-400zM20 10h390v277h-390z" fill="none" stroke="#c0c0c0" stroke-width=".7"/>
<text font-size="8.5" x="301.9" y="279.7">Electronic Enclosure - TopDow</text>
<g font-size="5.3">
<text x="41" y="9.5">8</text>
<text x="88.5" y="9.5">7</text>
<text x="138.5" y="9.5">6</text>
<text x="188.5" y="9.5">5</text>
<text x="238.5" y="9.5">4</text>
<text x="288.5" y="9.5">3</text>
<text x="338.5" y="9.5">2</text>
<text x="386" y="9.5">1</text>
<text x="16.2" y="31.2">F</text>
<text x="411.2" y="31.2">F</text>
<text x="16.1" y="75.5">E</text>
<text x="411.1" y="75.5">E</text>
<text x="15.5" y="125.5">D</text>
<text x="410.5" y="125.5">D</text>
<text x="15.4" y="175.5">C</text>
<text x="410.4" y="175.5">C</text>
<text x="16" y="225.5">B</text>
<text x="411" y="225.5">B</text>
<text x="15.5" y="269.7">A</text>
<text x="410.5" y="269.7">A</text>
<text x="41" y="291.5">8</text>
<text x="88.5" y="291.5">7</text>
<text x="138.5" y="291.5">6</text>
<text x="188.5" y="291.5">5</text>
<text x="238.5" y="291.5">4</text>
<text x="288.5" y="291.5">3</text>
<text x="338.5" y="291.5">2</text>
<text x="386" y="291.5">1</text>
</g>
<text font-size="4.1" x="21" y="293.7">SOLIDWORKS Educational Product. For Instructional Use Only.</text>
<text font-size="3.9" x="400.9" y="275.5">A3</text>
<g font-size="2">
<text x="230.6" y="234.6">UNLESS OTHERWISE SPECIFIED:</text>
<text x="230.6" y="237.1">DIMENSIONS ARE IN MILLIMETERS</text>
<text x="230.6" y="239.6">SURFACE FINISH:</text>
<text x="264.4" y="234.6">FINISH:</text>
<text x="311.3" y="234.5">DEBURR AND</text>
<text x="311.3" y="237">BREAK SHARP</text>
<text x="311.3" y="239.5">EDGES</text>
<text x="342.6" y="236">DO NOT SCALE DRAWING</text>
<text x="383.3" y="236.2">REVISION</text>
<text x="230.6" y="242.1">TOLERANCES:</text>
<text x="232.2" y="244.6">LINEAR:</text>
<text x="232.2" y="247.1">ANGULAR:</text>
<text x="244.3" y="252">NAME</text>
<text x="260" y="251.9">SIGNATURE</text>
<text x="277.2" y="251.9">DATE</text>
<text x="330.1" y="251.9">TITLE:</text>
<text x="230.6" y="256.1">DRAWN</text>
<text x="230.9" y="260.3">CHK'D</text>
<text x="230.4" y="264.4">APPV'D</text>
<text x="231.1" y="268.8">MFG</text>
<text x="231.5" y="273">Q.A</text>
<text x="285.6" y="272.5">MATERIAL:</text>
<text x="330" y="272.5">DWG NO.</text>
<text x="285.6" y="285.5">WEIGHT:</text>
<text x="330.1" y="285.6">SCALE:1:10</text>
<text x="374.5" y="285.6">SHEET 1 OF 1</text>
</g>
</svg>
